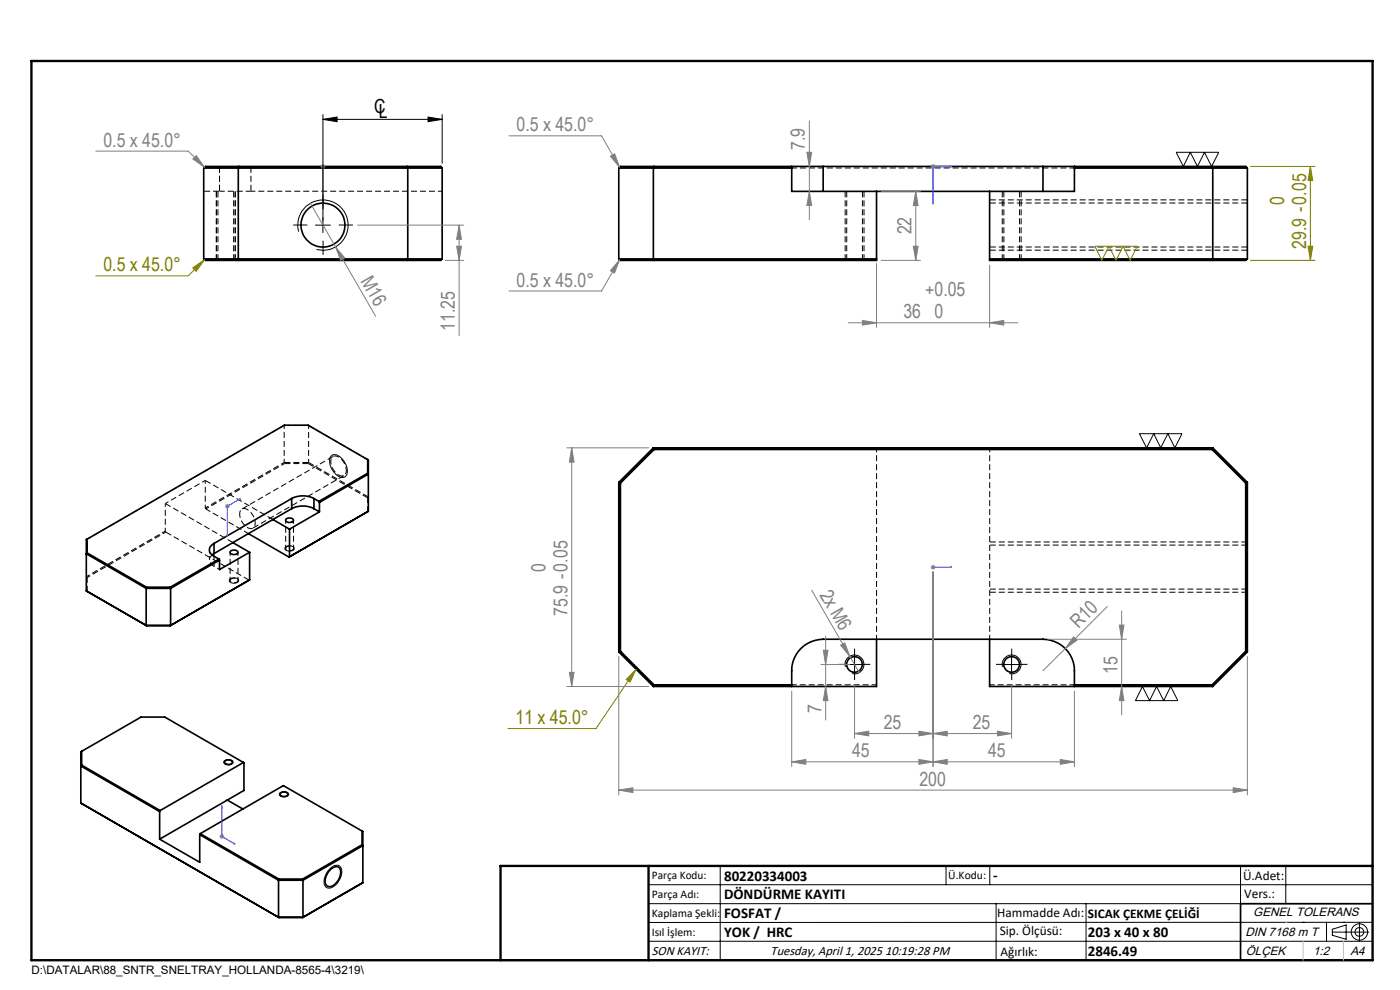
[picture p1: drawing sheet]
<svg xmlns="http://www.w3.org/2000/svg" width="297mm" height="210mm" viewBox="0 0 297 210" stroke-linecap="round" stroke-linejoin="round" font-family="sans-serif">
<path d="M53.2 40.6h40.6M186 95v40.6M210 135.6v-40.6" fill="none" stroke="#000" stroke-width=".21" stroke-dasharray="1.3 .6" stroke-dashoffset=".3" stroke-linecap="butt"/>
<path d="M168 35.6h60M46.6 40.6h6.6M18.3 114.5l42-24.3M52.7 113.2l-9-5.2M186 145.3h-18M228 145.3h-18" fill="none" stroke="#000" stroke-width=".21" stroke-dasharray="1.3 .6" stroke-dashoffset=".2" stroke-linecap="butt"/>
<g fill="none" stroke="#000" stroke-width=".21" stroke-dasharray="1.3 .6" stroke-linecap="butt">
<path d="M45.9 55.2v-14.6M46.2 40.6v14.6M49.6 55.2v-14.6M49.9 55.2v-14.6M179.3 55.2v-14.6M179.6 40.6v14.6M183 55.2v-14.6M183.3 55.2v-14.6M210 52.4h54.6M212.6 55.2v-14.6M213 40.6v14.6M216.3 55.2v-14.6"/>
<path d="M216.6 55.2v-14.6M264.6 43.1h-54.6M264.6 53.1h-54.6M264.6 42.4h-54.6M60.3 98.1l.1 .2M60.4 90.2h-.1M60.4 98.3h5M65.4 98.3l12.6 7.3M65.5 90.2l12.7 7.4M65.5 90.2h-.1M65.5 98.1l-.1 .2M70.7 96.8l-19.4 11.2"/>
<path d="M35.1 106.8l14.3 8.3M35.2 112.9l17.6 10.2M35.2 112.9l-.1-.2M43.5 107.8l.2 .2M53.7 112l19.3-11.1M57.9 110.2l-14.4-8.3M78.2 105.4l-.2 .2M78.2 105.4l-12.7-7.3M264.6 115.6h-54.6M264.6 115h-54.6M18.3 122.3l.2 .2M210 125h54.6"/>
<path d="M264.6 125.6h-54.6"/>
</g>
<g fill="none" stroke="#000" stroke-width=".35">
<path d="M43.2 35.7h50.6M43.2 35.7l.4-.4h49.9l.3 .4M43.2 35.7v19.2M50.7 35.3l-.1 .4v19.2l.1 .3M86.4 35.3l.1 .4v19.2l-.1 .3M93.8 35.7v19.2M131.3 35.7v19.2M131.3 35.7h36.7M138.7 35.3l-.1 .4v19.2l.1 .3M168 35.3h6.6M168 35.3v5.3h59.9v-5.3M168 35.3h-36.4l-.3 .4"/>
<path d="M174.6 35.3h46.7M174.6 35.3v5.3M221.3 35.3h6.6M221.3 35.3v5.3M227.9 35.7h36.7M227.9 35.3h36.4l.3 .4M257.1 35.3l.2 .4v19.2l-.2 .3M264.6 35.7v19.2M43.2 54.9h50.6M43.2 54.9l.4 .3h49.9l.3-.3M131.3 54.9h54.6M185.9 40.6v14.6h-54.3l-.3-.3"/>
<path d="M209.9 40.6v14.6h54.4l.3-.3M209.9 54.9h54.7M78 97.5l-12.6-7.3h-5.1l-41.8 24.2M78 97.5v2.9M78 97.5l.1 .1v10.8M138.6 95l-7.3 7.3M138.6 95l.1 .3M138.6 95h118.7M138.7 95.3l-7.1 7.2M138.7 95.3h118.4M257.1 95.3l7.2 7.2M257.3 95l-.2 .3"/>
<path d="M257.3 95l7.3 7.3M18.5 117.3l12.6 7.3M18.5 114.4v2.9M18.5 117.3l-.2 .2 12.7 7.3M18.5 114.4l-.2 .1v10.8M45.4 115.3a1.43 1.43 0 0 0-1 1.3 1.43 1.43 0 0 0 1 1.4l1.1 .6M45.4 117.4l-.4 .3M45.4 115.3v2.1M46.5 118.6l-10.4 6M46.5 118.6l.1 .2M46.6 118.8l-10.4 6M48.9 117a.9 .9 0 0 1 .9-.4 .9 .9 0 0 1 .6 .7 1.06 1.06 0 0 1-1.6-.1z"/>
<path d="M49.4 115.1l3.6 2M49.4 115.1l-4 2.3M52.7 113.2l8.6 5M53 117.1v5.9M53 117.1l-6.4 3.7v-2M57.9 110.2l-8.5 4.9M57.9 110.2l3.5 2M60.6 110.2a.9 .9 0 0 1 .9-.4 .9 .9 0 0 1 .7 .7 .93 .93 0 0 1-1.6-.2zM61.4 112.2v5.9M61.4 118.1l-.1 .1M61.9 105.8a5.2 5.2 0 0 1 4.7 0M61.9 107.9a5.2 5.2 0 0 1 4.7 0"/>
<path d="M61.9 105.8l-16.5 9.5M61.9 105.8v2.1M61.9 107.9l-4 2.3M66.6 105.8l1.1 .6M66.6 107.9l1.2 .7M66.6 105.8v2.1M67.7 106.4l.1 .2M67.8 108.6l-6.4 3.6M67.8 106.6v2M78 100.4l-10.3 6M78 100.4l.1 .2-10.3 6M78.1 108.4l-16.7 9.7"/>
<path d="M78.1 108.4l-16.8 9.8M131.3 102.3v36M131.3 102.3l.3 .2M131.6 102.5v35.6M264.3 102.5v35.6M264.6 102.3v36M264.6 102.3l-.3 .2M18.3 125.3l12.7 7.4M18.3 125.3l.2 .1M31 124.8h5.2M31 132.7h5.2M31 124.8v7.9"/>
<path d="M31.1 124.6h5M31.1 124.6l-.1 .2M36.1 124.6l.1 .2M36.2 124.8v7.9M53 123l-16.8 9.7M53 123l-.2 .1M131.3 138.3l7.3 7.3M131.6 138.1l-.3 .2M131.6 138.1l7.1 7.2M185.9 135.6v10h-47.3M209.9 135.6v10h47.4M264.3 138.1l-7.2 7.2"/>
<path d="M264.3 138.1l.3 .2M264.6 138.3l-7.3 7.3M17.3 159.4l12.6-7.3h5.1l16.6 9.6M17.3 159.4l-.2 .1v10.8M17.3 159.4v2.9M138.7 145.3l-.1 .3M138.7 145.3h29.3M168 145.6a11.7 11.7 0 0 1 .5-5.9 6.7 6.7 0 0 1 6.1-4.1h46.7a6.7 6.7 0 0 1 6.6 6.7v3.3M227.9 145.3h29.2M257.1 145.3l.2 .3M17.1 170.3l42.1 24.3M17.1 170.3l.2 .2"/>
<path d="M17.3 162.3l16.7 9.6M17.3 162.3l-.2 .2 16.8 9.6M33.9 172.1v5.9M34 171.9l-.1 .2M42.4 177.1l16.7 9.6M42.4 177.1v5.8l-8.5-4.9M42.5 176.8l16.7 9.7M42.5 176.8l-.1 .3M47.7 161.5a.99 .99 0 0 1 1.6 .2 1 1 0 0 1-1.7 0zM48.2 169.7l3.3 1.9M51.6 161.7l.2 6-17.9 10.3M51.6 161.7l-17.6 10.2"/>
<path d="M59.6 168.2a.98 .98 0 0 1 1.5 .3 .98 .98 0 0 1-1.7 0zM76.8 176.3l-16.7-9.7-17.6 10.2M76.8 176.3v2.9M76.8 179.2l-12.6 7.3M76.8 179.2l.2 .2-12.7 7.3M76.8 176.3l.2 .1v10.8M59.1 186.7h5.2M59.1 194.6h5.2M59.1 186.7v7.9M59.1 194.6h.1M59.2 186.5l-.1 .2M59.2 186.5h5"/>
<path d="M59.2 194.6h5M64.2 186.5l.1 .2M64.3 186.7v7.9M64.3 194.6h-.1M70.1 184.5a1.2 1.2 0 0 1 2-.2 3.1 3.1 0 0 1-2.2 3.8 1.26 1.26 0 0 1-.8-1.9l.4-1zM77 187.2l-12.8 7.4M77 187.2l-.2 .1M291.2 191.7h-28v12M106.2 203.7h185"/>
<circle cx="68.5" cy="47.7" r="4.7"/>
<circle cx="181.3" cy="140.9" r="1.67"/>
<circle cx="214.6" cy="140.9" r="1.67"/>
</g>
<path d="M46.6 35.3v5.3M46.6 40.6h-3.4M46.6 40.6v-5.3M53.2 40.6v-5.3M60.3 90.2h5.2M65.5 98.1h-5.2" fill="none" stroke="#000" stroke-width=".21" stroke-dasharray="1.3 .6" stroke-dashoffset="-.1" stroke-linecap="butt"/>
<path d="M45 117.7a1.38 1.38 0 0 0-.5 1.3 1.38 1.38 0 0 0 .9 1.1M78 105.6v2.9M18.5 125.4v-2.9" fill="none" stroke="#000" stroke-width=".21" stroke-dasharray="1.3 .6" stroke-dashoffset=".1" stroke-linecap="butt"/>
<g fill="none" stroke="#000" stroke-width=".21" stroke-dasharray="1.3 .6" stroke-dashoffset=".5" stroke-linecap="butt">
<path d="M60.3 98.1l-16.8 9.7M60.3 90.2v7.9M65.5 98.1v-7.9M73.5 99.8a1.07 1.07 0 0 1-.7 1.1 1.07 1.07 0 0 1-1.3-.4 2.87 2.87 0 0 1-1-3.6 1.61 1.61 0 0 1 2.2 .8l.5 .9 .3 1.2M35.1 112.7l-16.8 9.6M43.5 101.9l-8.4 4.9M43.7 108l16.7-9.7M44.4 116.6v2.2M48.8 117.1v6M50.8 109a3.2 3.2 0 0 0 2.4 3.1 1.27 1.27 0 0 0 .8-1.9 2.72 2.72 0 0 0-2.6-2.3l-.4 .4-.2 .7M60.6 110.3v6M62.3 116.3v-6"/>
<path d="M18.5 122.5l16.7-9.6M45.4 120.1v-2.1M50.5 123.1v-6"/>
</g>
<path d="M46.6 120.8l-1.2-.7" fill="none" stroke="#000" stroke-width=".21" stroke-dasharray="1.3 .6" stroke-dashoffset=".7" stroke-linecap="butt"/>
<path d="M60.8 116a.91 .91 0 0 1 1.5 .4 .98 .98 0 0 1-1.7-.1l.2-.3M49.1 122.8a.91 .91 0 0 1 1.4 .4 .98 .98 0 0 1-1.7-.1l.3-.3" fill="none" stroke="#000" stroke-width=".21" stroke-dasharray="1.3 .6" stroke-dashoffset=".4" stroke-linecap="butt"/>
<path d="M35.1 106.8v5.9M43.5 101.9v5.9" fill="none" stroke="#000" stroke-width=".21" stroke-dasharray="1.3 .6" stroke-dashoffset=".6" stroke-linecap="butt"/>
<g fill="none" stroke="#000" stroke-width=".21">
<path d="M68.5 25.3l3-.5v1zM68.5 24.3v25.1M68.5 25.3h25.3M90.8 24.8l3 .5-3 .5zM93.8 24.3v10.3M249.5 32.3h9.1l-1.6 3-1.5-3-1.5 3-1.5-3-1.5 3zM63.4 49.1a5.3 5.3 0 0 1 4.6-6.7 5.3 5.3 0 0 1 5.8 5.8 5.3 5.3 0 0 1-6.7 4.7M66.9 47.8h3.3M70.3 96.6a1.84 1.84 0 0 1 2.4 .9 3 3 0 0 1 .6 3.5 1.63 1.63 0 0 1-2.3-.6 3.1 3.1 0 0 1-.7-3.7zM241.7 92h9.1l-1.6 3-1.4-3-1.6 3-1.4-3-1.6 3zM60.5 116.1a1.25 1.25 0 0 1 1.9 .2 1.16 1.16 0 0 1-2 .1zM48.7 122.9a1.29 1.29 0 0 1 1.9 .2 1.11 1.11 0 0 1-2 0z"/>
<path d="M181.3 139.3v3.3M214.6 139.3v3.3M179.4 141.5a2 2 0 0 1 1.7-2.6 2 2 0 0 1 2.2 2.2 2 2 0 0 1-2.5 1.8M179.6 141h3.4M212.7 141.5a1.99 1.99 0 0 1 1.7-2.5 1.99 1.99 0 0 1 2.2 2.1 1.99 1.99 0 0 1-2.5 1.8M212.9 141h3.4M242.4 145.6l1.5 3 1.5-3 1.5 3 1.5-3 1.5 3h-9zM47.6 161.4a1.2 1.2 0 0 1 1.9 .3 1.14 1.14 0 0 1-2.1-.1zM59.3 168.3a1.2 1.2 0 0 1 1.9 .2 1.18 1.18 0 0 1-1.9 0zM70 184.3a1.43 1.43 0 0 1 2.4-.2 3.7 3.7 0 0 1-2.6 4.3 1.3 1.3 0 0 1-1-1.8l.3-1zM137.6 187.7h153.6M137.6 191.7h153.6"/>
<path d="M137.6 199.7h153.6M152.8 183.7v20M200.7 183.7v4M210 183.7v4M211.3 191.7v12M230.4 191.7v12M263.2 183.7v20M272.8 183.7v8M276.4 195.6h.1M281.4 195.6v4.1M282.6 197.7h7.8M282.6 197.1l3-.9v3l-3-.8z"/>
<path d="M285 195.6h.1M288.4 195.8v3.8M291.2 195.6l-153.6 .1"/>
<circle cx="288.4" cy="197.7" r="1.74"/>
<circle cx="288.4" cy="197.7" r=".93"/>
</g>
<g fill="none" stroke="#00f" stroke-width=".21">
<path d="M68.5 35.2v.2zM68.5 35.3h.1M68.5 35.3v8M201.5 35.2l.4 .1-.4 .1zM201.9 35.3h-4v8M68.5 43.3v-.4v.4M197.8 42.9h.2l-.1 .4zM48.2 113.6h.1l-.1 .3zM50.8 105.8h.2l-.2 .2zM51 105.8l-2.8 1.6v6.5M197.8 120.3h.2zM197.9 120.3h.1"/>
<path d="M197.9 120.3h4M201.9 120.3h-.4h.4M47.1 170.9v.4l-.1-.1zM47.1 170.9v6.5l2.8 1.7M49.6 178.8l.3 .3-.3-.1z"/>
</g>
<g fill="none" stroke="#808080" stroke-width=".21">
<path d="M20.3 32.1h19.6l3.5 3.4M40.9 33.7l.7-.7 1.8 2.5zM68 35.3h1M68.2 35l.7 .7M68.5 34.8v1M68.9 35l-.7 .7M108 28.8h19.6l3.8 6.7M129.5 33.2l.9-.6 1 2.9zM171.2 32.3h1l-.5 3zM171.7 25.6v21M197.4 35.3h1M197.6 35l.7 .7"/>
<path d="M197.9 34.8v1M198.3 35l-.7 .7M65.9 43.1l13.8 24M71.2 52.4l1.9 2.3-.9 .5zM75.8 47.8h22.6M94.5 55.2h3.9M96.9 52.2h1l-.5 3zM97.4 47.8l.5 3h-1zM97.4 47.8v23.4M131.4 55.1l-1 2.8-.9-.5zM131.4 55.1l-3.8 6.6h-19.6M171.7 40.6l.5 3h-1z"/>
<path d="M185.9 55.9v13.6M186.9 55.2h8.4M186.9 40.6h8.4M193.7 52.2h1.1l-.5 3zM194.3 40.6l.5 3h-1.1zM194.3 40.6v14.6M209.9 56.3v13.2M180 68.5h35.9M183 68l2.9 .5-2.9 .5zM209.9 68.5l3-.5v1zM120.3 95h17.3M121.3 95l.5 3h-1z"/>
<path d="M121.3 95v50.6M47.7 107.4h1M47.9 107l.7 .7M48.2 106.9v1M48.6 107l-.7 .7M197.6 120l.7 .7M197.9 119.8v1M198.3 120l-.7 .7M131.3 139.3v29.3M172.2 125.2l8.1 14M174.7 137.9h.9l-.4 3.1zM175.2 134.9v17.8"/>
<path d="M178.3 136.9l.9-.5 1.1 2.8zM180.3 139.2l2 3.5M197.4 120.3h1M197.9 121.3v41.3M222.3 135.6h16.7M226 137.6l-4.7 4.7M227.8 135.1l.7 .7-2.5 1.8zM234.9 128.6l-8.9 9M237.5 132.6h.9l-.5 3zM237.9 129.6v22M264.6 139.3v29.3M120.3 145.6h17.3"/>
<path d="M120.8 142.6h1l-.5 3zM168 146.6v16M174.2 141h6.1M175.2 145.6l.4 3h-.9zM181.3 155.6l3-.5v1zM181.3 145.3v11.3M181.3 155.6h33.3M194.9 155.1l3 .5-3 .5zM197.9 155.6l3-.5v1zM211.6 155.1l3 .5-3 .5zM214.6 145.3v11.3M227.9 146.6v16"/>
<path d="M237.9 145.6l.5 3h-.9zM46.6 177.4h1M46.7 177.1l.7 .7M47.1 176.9v1M47.4 177.1l-.7 .7M131.3 167.6l3-.5v1zM131.3 167.6h133.3M168 161.6l3-.5v1zM168 161.6h59.9M194.9 161.1l3 .5-3 .5zM197.9 161.6l3-.5v1zM224.9 161.1l3 .5-3 .5z"/>
<path d="M261.6 167.1l3 .5-3 .5z"/>
</g>
<path d="M265.3 35.3h13.7M278 35.3l.5 3h-1zM278 35.3v19.9M40.9 56.8l2.5-1.7-1.8 2.5zM43.4 55.1l-3.5 3.4h-19.6M232.3 52.2h9l-1.6 3-1.4-3-1.6 3-1.4-3-1.5 3zM265.3 55.2h13.7M277.5 52.2h1l-.5 3zM134.9 141.9l-1.2 2.8-.8-.6zM134.9 141.9l-8.5 12.6h-18.6" fill="none" stroke="#808000" stroke-width=".21"/>
<path d="M65.2 47.7h-3M68.5 44.4v-3M68.5 51.1v3M71.9 47.7h3M181.3 139.3v-1.7M214.6 139.3v-1.7M179.6 140.9h-1.6M181.3 142.6v1.7M183 140.9h1.6M213 140.9h-1.7M214.6 142.6v1.7M216.3 140.9h1.7" fill="none" stroke="#000" stroke-width=".21" stroke-dasharray="15.2 1.3 1.3 1.3" stroke-linecap="butt"/>
<path d="M6.7 12.9h284.5v190.8h-284.5zM137.6 183.7v20M291.2 183.7h-185v20" fill="none" stroke="#000" stroke-width=".5"/>
<path d="M272.8 195.6h.1M276.4 199.7v4M285 199.7v4" fill="none" stroke="#c0c0c0" stroke-width=".21"/>
<g fill="#00f">
<path d="M201.5 120.3h.4zM197.8 120.3h.2z"/>
<path d="M68.5 35.2v.2zM68.5 42.9v.4z"/>
<path d="M201.5 35.2v.2l.4-.1zM197.8 42.9l.1 .4 .1-.4z"/>
<path d="M49.6 178.8l.3 .3-.3-.1zM47.1 170.9v.4l-.1-.1zM50.8 105.8v.2l.2-.2zM48.2 113.6v.3l.1-.3z"/>
</g>
<path d="M90.8 24.8l3 .5-3 .5zM68.5 25.3l3-.5v1z" fill="#000"/>
<g fill="#808000">
<path d="M134.9 141.9l-1.2 2.8-.8-.6zM40.9 56.8l2.5-1.7-1.8 2.5z"/>
<path d="M278 35.3l.5 3h-1zM277.5 52.2h1l-.5 3z"/>
</g>
<g fill="#808080">
<path d="M178.3 136.9l.9-.5 1.1 2.8z"/>
<path d="M227.8 135.1l.7 .7-2.5 1.8z"/>
<path d="M71.2 52.4l1.9 2.3-.9 .5z"/>
<path d="M194.9 155.1l3 .5-3 .5zM181.3 155.6l3-.5v1zM194.9 161.1l3 .5-3 .5zM168 161.6l3-.5v1zM209.9 68.5l3-.5v1zM183 68l2.9 .5-2.9 .5z"/>
<path d="M197.9 155.6l3-.5v1zM211.6 155.1l3 .5-3 .5zM197.9 161.6l3-.5v1zM224.9 161.1l3 .5-3 .5zM131.4 55.1l-1 2.8-.9-.5zM129.5 33.2l.9-.6 1 2.9zM40.9 33.7l.7-.7 1.8 2.5z"/>
<path d="M171.7 40.6l.5 3h-1zM171.2 32.3h1l-.5 3z"/>
<path d="M193.7 52.2h1.1l-.5 3zM194.3 40.6l.5 3h-1.1z"/>
<path d="M97.4 47.8l.5 3h-1zM96.9 52.2h1l-.5 3z"/>
<path d="M237.5 132.6h.9l-.5 3zM237.9 145.6l.5 3h-.9zM174.7 137.9h.9l-.4 3.1zM175.2 145.6l.4 3h-.9z"/>
<path d="M121.3 95l.5 3h-1zM120.8 142.6h1l-.5 3z"/>
<path d="M131.3 167.6l3-.5v1zM261.6 167.1l3 .5-3 .5z"/>
</g>
<g font-size="4.1">
<text x="79.4" y="23.9">C</text>
<text x="80.4" y="25">L</text>
</g>
<g font-size="4.1" fill="#808080">
<text x="109.6" y="27.9">0.5 x 45.0°</text>
<text x="21.9" y="31.1">0.5 x 45.0°</text>
<text x="170.8" y="31.9" transform="rotate(-90 170.8 31.9)">7.9</text>
<text x="193.4" y="49.7" transform="rotate(-90 193.4 49.7)">22</text>
<text x="76.4" y="59.6" transform="rotate(60 76.4 59.6)">M16</text>
<text x="109.6" y="60.8">0.5 x 45.0°</text>
<text x="196.3" y="62.9">+0.05</text>
<text x="96.5" y="70.2" transform="rotate(-90 96.5 70.2)">11.25</text>
<text x="191.7" y="67.5">36</text>
<text x="198.2" y="67.5">0</text>
<text x="115.7" y="121.3" transform="rotate(-90 115.7 121.3)">0</text>
<text x="120.4" y="130.6" transform="rotate(-90 120.4 130.6)">75.9 -0.05</text>
<text x="173.8" y="126.1" transform="rotate(60 173.8 126.1)">2x M6</text>
<text x="228.8" y="133.5" transform="rotate(-45 228.8 133.5)">R10</text>
<text x="237" y="143" transform="rotate(-90 237 143)">15</text>
<text x="174.3" y="151.2" transform="rotate(-90 174.3 151.2)">7</text>
<text x="187.5" y="154.7">25</text>
<text x="206.4" y="154.7">25</text>
<text x="180.8" y="160.7">45</text>
<text x="209.6" y="160.7">45</text>
<text x="195" y="166.7">200</text>
</g>
<g font-size="4.1" fill="#808000">
<text x="272.4" y="43.4" transform="rotate(-90 272.4 43.4)">0</text>
<text x="277.1" y="52.8" transform="rotate(-90 277.1 52.8)">29.9 -0.05</text>
<text x="21.9" y="57.6">0.5 x 45.0°</text>
<text x="109.4" y="153.6">11 x 45.0°</text>
</g>
<g font-size="3.2">
<text x="153.6" y="190.8">DÖNDÜRME KAYITI</text>
<text x="153.6" y="186.8">80220334003</text>
<text x="210.7" y="186.6">-</text>
<text x="153.6" y="194.8">FOSFAT /</text>
<text x="153.6" y="198.8">YOK / HRC</text>
<text x="230.8" y="198.7">203 x 40 x 80</text>
<text x="230.8" y="202.8">2846.49</text>
</g>
<g font-size="2.8">
<text x="263.7" y="186.7">Ü.Adet:</text>
<text x="263.9" y="190.5">Vers.:</text>
<text x="211.5" y="194.5">Hammadde Adı:</text>
<text x="230.8" y="194.7">SICAK ÇEKME ÇELİĞİ</text>
<text x="138.3" y="202.6">SON KAYIT:</text>
<text x="163.5" y="202.6">Tuesday, April 1, 2025 10:19:28 PM</text>
<text x="212.1" y="198.4">Sip. Ölçüsü:</text>
<text x="212.2" y="202.7">Ağırlık:</text>
</g>
<g font-size="2.6">
<text x="265.9" y="194.4">GENEL TOLERANS</text>
<text x="264.2" y="198.5">DIN 7168 m T</text>
<text x="264.3" y="202.6">ÖLÇEK</text>
<text x="278.5" y="202.6">1:2</text>
<text x="286.5" y="202.6">A4</text>
</g>
<g font-size="2.5">
<text x="138.3" y="186.4">Parça Kodu:</text>
<text x="138.3" y="190.5">Parça Adı:</text>
<text x="201.2" y="186.5">Ü.Kodu:</text>
<text x="138.3" y="194.5">Kaplama Şekli:</text>
<text x="138.3" y="198.6">Isıl İşlem:</text>
<text x="6.7" y="206.7">D:\DATALAR\88_SNTR_SNELTRAY_HOLLANDA-8565-4\3219\</text>
</g>
</svg>
